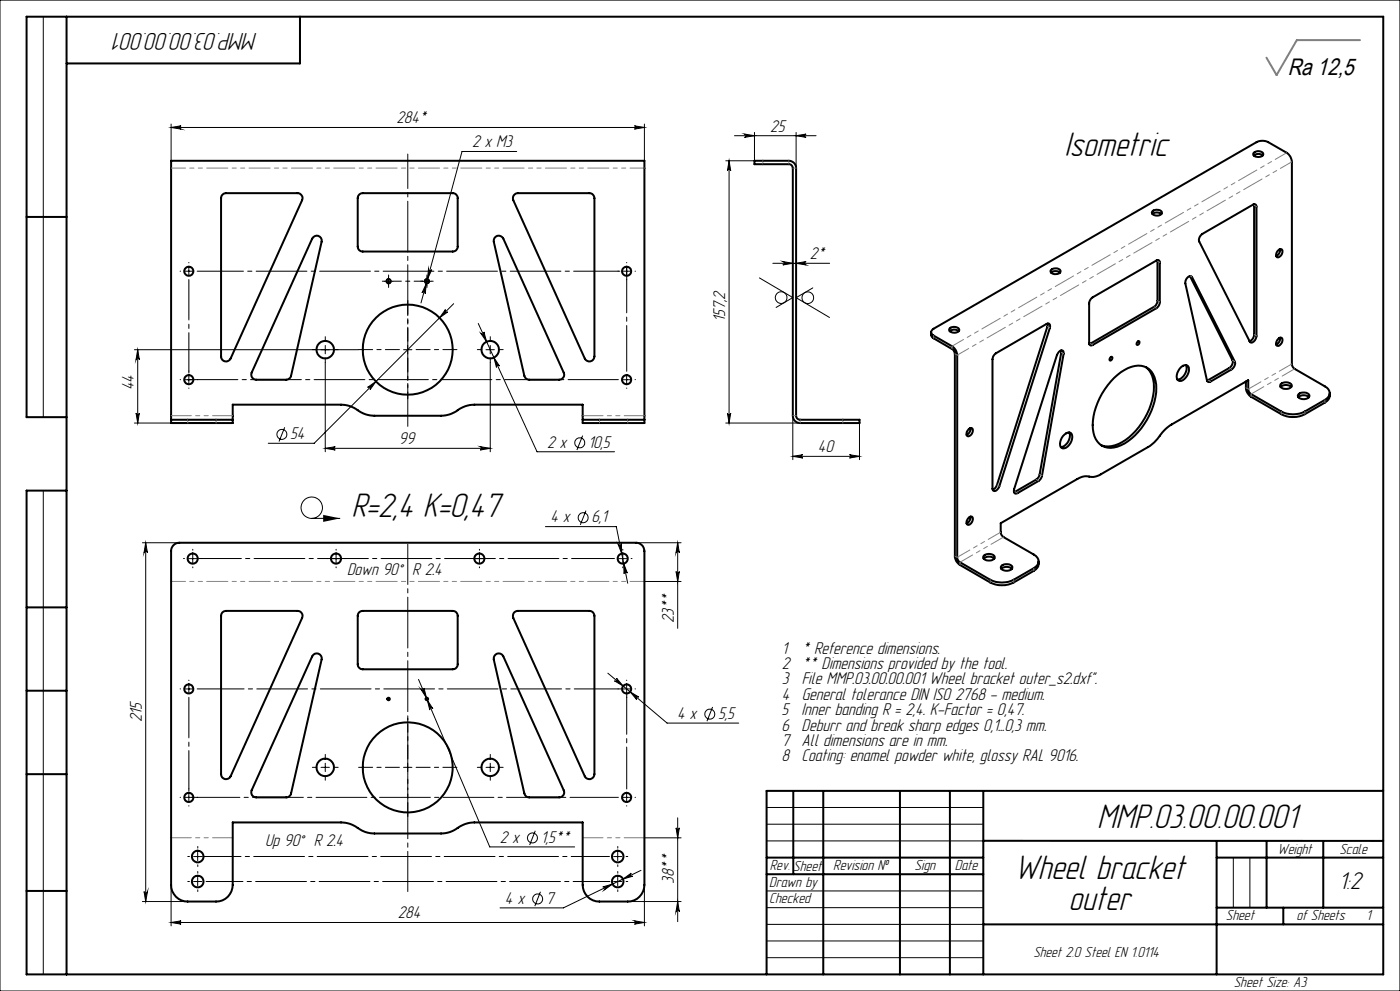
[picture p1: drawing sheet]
<svg xmlns="http://www.w3.org/2000/svg" width="420mm" height="297mm" viewBox="0 0 420 297" stroke-linecap="round" stroke-linejoin="round" font-family="sans-serif">
<g fill="none" stroke="#000" stroke-width=".3">
<path d="M0 0h420v297h-420zM13 5v120M51.3 37.2v11M51.3 38.2h142M51.3 38.2l3-.5a.49 .49 0 0 0-.5 .5 .49 .49 0 0 0 .5 .5zM190.3 37.7l3 .5-3 .5a.49 .49 0 0 0 .5-.5 .49 .49 0 0 0-.5-.5zM193.3 37.2v11M226.3 39.7v8.5h-8.6M238.8 39.7v10.7M155 45.4h-16.4l-10.7 39.6M218.7 48.2l.5 3a.49 .49 0 0 0-.5-.5 .49 .49 0 0 0-.5 .5zM218.7 48.2v78.6"/>
<path d="M220.3 40.7h24.5M223.3 40.2l3 .5-3 .5a.49 .49 0 0 0 .5-.5 .49 .49 0 0 0-.5-.5zM238.8 40.7l3-.5a.49 .49 0 0 0-.4 .5 .49 .49 0 0 0 .4 .5zM231.8 78.9h17.1M234.8 78.4l3 .5-3 .5a.51 .51 0 0 0 .5-.5 .51 .51 0 0 0-.5-.5zM238.8 78.9l3-.5a.51 .51 0 0 0-.4 .5 .51 .51 0 0 0 .4 .5zM55.4 81.3h2.5M56.7 80v2.5M115.3 84.3h2.5M115.9 84.5a.75 .75 0 0 1 .6-1 .75 .75 0 0 1 .8 .9 .75 .75 0 0 1-.9 .6M116.6 83v2.5M126.8 84.3h2.5"/>
<path d="M127.4 84.5a.75 .75 0 0 1 .6-1 .75 .75 0 0 1 .8 .9 .75 .75 0 0 1-.9 .6M127.9 85l-.3 3a.5 .5 0 0 0-.4-.5 .5 .5 0 0 0-.6 .3zM127.9 85l-1.6 5.8M128.1 83v2.5M128.6 80.5a.52 .52 0 0 0 .3 .6 .52 .52 0 0 0 .6-.3l-1.2 2.8zM133.6 92.8a.5 .5 0 0 0 0 .7 .5 .5 0 0 0 .7 0l-2.4 1.7zM136.1 91l-41.8 41.9h-13.8M143.5 96.9l17.6 38.5h23.3M144.3 99.9a.51 .51 0 0 0 .6 .2 .51 .51 0 0 0 .3-.6l.8 2.9zM186.7 81.3h2.5M188 80v2.5M227.8 83.3l10 5.9-5 2.9"/>
<path d="M243.8 86.3l-5 2.9 10 5.9M40.3 104.8h67.3M41.3 104.8v22M41.3 104.8l.5 3a.49 .49 0 0 0-.5-.5 .49 .49 0 0 0-.5 .5zM55.4 113.8h2.5M56.7 112.5v2.5M97.6 108.7v26.7M97.6 103.5v2.5M110.3 116.1l2.5-1.8-1.8 2.5a.51 .51 0 0 0 0-.7 .51 .51 0 0 0-.7 0zM121.1 104.8h2.5M122.3 103.5v2.5M145.8 104.8h2.5"/>
<path d="M147.1 103.5v2.5M147.1 108.7v26.7M148.2 107.2l1.7 2.5a.5 .5 0 0 0-.7-.2 .5 .5 0 0 0-.3 .6zM186.7 113.8h2.5M188 112.5v2.5M40.3 126.8h24.5M40.8 123.8a.49 .49 0 0 0 .5 .4 .49 .49 0 0 0 .5-.4l-.5 3zM85.4 128.1l-1.7 4.2M97.6 134.4l3-.5a.49 .49 0 0 0-.5 .5 .49 .49 0 0 0 .5 .5zM97.6 134.4h49.5M144.1 133.9l3 .5-3 .5a.49 .49 0 0 0 .4-.5 .49 .49 0 0 0-.4-.5zM174.8 130.6l-1.7 4.3"/>
<path d="M217.7 126.8h22.3M218.2 123.8a.49 .49 0 0 0 .5 .4 .49 .49 0 0 0 .5-.4l-.5 3zM237.8 124.6v13.2M237.8 136.8h20M237.8 136.8l3-.5a.49 .49 0 0 0-.4 .5 .49 .49 0 0 0 .4 .5zM254.8 136.3l3 .5-3 .5a.49 .49 0 0 0 .5-.5 .49 .49 0 0 0-.5-.5zM257.8 126.8v11M13 147v145M93.5 155.4h8.6M163.6 157.8h21.3l3.4 17M175.8 153l-1.7 4.3M42.7 162.7h11.1"/>
<path d="M43.7 162.7l.5 3a.51 .51 0 0 0-.5-.5 .51 .51 0 0 0-.5 .5zM43.7 162.7v107.5M56.6 167.4h2.5M57.8 166.2v2.5M99.6 167.4h2.5M100.8 166.2v2.5M142.6 167.4h2.5M143.8 166.2v2.5M185.4 163.1a.51 .51 0 0 0 .6 .3 .51 .51 0 0 0 .4-.5l.1 3zM185.6 167.4h2.5M186.8 166.2v2.5M187.1 168.9l1.1 2.9a.5 .5 0 0 0-.6-.4 .5 .5 0 0 0-.4 .5z"/>
<path d="M190.8 162.7h13.5M193.3 174.3h11M202.8 171.3a.49 .49 0 0 0 .5 .4 .49 .49 0 0 0 .5-.4l-.5 3zM203.3 162.7l.5 3a.49 .49 0 0 0-.5-.5 .49 .49 0 0 0-.5 .5zM203.3 162.7v25.6M55.4 206.5h2.5M56.7 205.2v2.5M125.6 203.6l21.3 50.2h25.5M126.3 206.6a.5 .5 0 0 0 .6 .2 .5 .5 0 0 0 .3-.6l.7 2.9zM128.2 209.8l1.7 2.6a.5 .5 0 0 0-.7-.3 .5 .5 0 0 0-.3 .7zM182.4 201.8l17.7 14.9h21.5M185 203.3l1.9 2.3-2.6-1.6a.5 .5 0 0 0 .7 0 .5 .5 0 0 0 0-.7z"/>
<path d="M186.7 206.5h2.5M188 205.2v2.5M189.1 207.4l2.6 1.5a.5 .5 0 0 0-.7 .1 .5 .5 0 0 0 0 .7zM213.8 211.9l-1.7 4.2M55.4 239h2.5M56.7 237.7v2.5M96.3 230h2.5M97.6 228.7v2.5M121.1 230h2.5M122.3 228.7v2.5M145.8 230h2.5M147.1 228.7v2.5"/>
<path d="M186.7 239h2.5M188 237.7v2.5M58.1 256.7h2.5M59.3 255.4v2.5M160.6 249l-1.7 4.3M184.1 256.7h2.4M185.3 255.4v2.5M193.3 251.1h11M202.8 248.1a.49 .49 0 0 0 .5 .5 .49 .49 0 0 0 .5-.5l-.5 3zM203.3 245.1v31.1M230 247h65M230 242h65"/>
<path d="M230 252h65M370 257v15M375 257v15M42.7 270.2h13.6M43.2 267.2a.51 .51 0 0 0 .5 .5 .51 .51 0 0 0 .5-.5l-.5 3zM51.3 265.2v12.3M51.3 276.5h142M51.3 276.5l3-.5a.49 .49 0 0 0-.5 .5 .49 .49 0 0 0 .5 .5zM58.1 264.2h2.5M59.3 263v2.5M162.1 267.3l-1.7 4.3M180.8 265.8l2.9-.8-2.4 1.7a.51 .51 0 0 0 .2-.6 .51 .51 0 0 0-.7-.3z"/>
<path d="M184.1 264.2h2.4M185.3 263v2.5M186.9 263.5l2.5-1.8a.51 .51 0 0 0-.3 .6 .51 .51 0 0 0 .7 .3zM188.3 270.2h16M190.3 276l3 .5-3 .5a.49 .49 0 0 0 .5-.5 .49 .49 0 0 0-.5-.5zM192.3 260.8l-23.3 11.3h-19M193.3 265.2v12.3M203.3 270.2l.5 3a.49 .49 0 0 0-.5-.5 .49 .49 0 0 0-.5 .5zM230 277h65M230 267h65M230 272h65M230 287h65"/>
<path d="M230 282h65"/>
<circle cx="234.3" cy="89.2" r="1.75"/>
<circle cx="242.3" cy="89.2" r="1.75"/>
<circle cx="84.6" cy="130.2" r="1.5"/>
<circle cx="173.9" cy="132.7" r="1.51"/>
<circle cx="93.5" cy="152.2" r="3.2"/>
<circle cx="175" cy="155.1" r="1.51"/>
<circle cx="212.9" cy="214" r="1.51"/>
<circle cx="159.7" cy="251.1" r="1.49"/>
<circle cx="161.3" cy="269.4" r="1.51"/>
</g>
<g fill="#000">
<path d="M96.9 154.3l5.2 1.1-5.2 1z"/>
<path d="M127.9 85l-1.3 2.8a.5 .5 0 0 1 .6-.3 .5 .5 0 0 1 .4 .5zM128.6 80.5l-.3 3.1 1.2-2.8a.52 .52 0 0 1-.6 .3 .52 .52 0 0 1-.3-.6zM51.3 38.2l3-.5a.49 .49 0 0 0-.5 .5 .49 .49 0 0 0 .5 .5zM190.3 37.7l3 .5-3 .5a.49 .49 0 0 0 .5-.5 .49 .49 0 0 0-.5-.5zM144.3 99.9l1.7 2.5-.8-2.9a.51 .51 0 0 1-.3 .6 .51 .51 0 0 1-.6-.2zM148.2 107.2l.7 2.9a.5 .5 0 0 1 .3-.6 .5 .5 0 0 1 .7 .2zM97.6 134.4l3-.5a.49 .49 0 0 0-.5 .5 .49 .49 0 0 0 .5 .5zM144.1 133.9l3 .5-3 .5a.49 .49 0 0 0 .4-.5 .49 .49 0 0 0-.4-.5zM133.6 92.8l-1.7 2.4 2.4-1.7a.5 .5 0 0 1-.7 0 .5 .5 0 0 1 0-.7zM110.3 116.1a.51 .51 0 0 1 .7 0 .51 .51 0 0 1 0 .7l1.8-2.5zM223.3 40.2l3 .5-3 .5a.49 .49 0 0 0 .5-.5 .49 .49 0 0 0-.5-.5zM238.8 40.7l3-.5a.49 .49 0 0 0-.4 .5 .49 .49 0 0 0 .4 .5zM234.8 78.4l3 .5-3 .5a.51 .51 0 0 0 .5-.5 .51 .51 0 0 0-.5-.5zM238.8 78.9l3-.5a.51 .51 0 0 0-.4 .5 .51 .51 0 0 0 .4 .5zM185 203.3a.5 .5 0 0 1 0 .7 .5 .5 0 0 1-.7 0l2.6 1.6zM189.1 207.4l1.9 2.3a.5 .5 0 0 1 0-.7 .5 .5 0 0 1 .7-.1zM186.9 263.5l2.9-.9a.51 .51 0 0 1-.7-.3 .51 .51 0 0 1 .3-.6zM180.8 265.8a.51 .51 0 0 1 .7 .3 .51 .51 0 0 1-.2 .6l2.4-1.7zM187.1 168.9l.1 3a.5 .5 0 0 1 .4-.5 .5 .5 0 0 1 .6 .4zM185.4 163.1l1.1 2.8-.1-3a.51 .51 0 0 1-.4 .5 .51 .51 0 0 1-.6-.3zM126.3 206.6l1.6 2.5-.7-2.9a.5 .5 0 0 1-.3 .6 .5 .5 0 0 1-.6-.2zM128.2 209.8l.7 3a.5 .5 0 0 1 .3-.7 .5 .5 0 0 1 .7 .3z"/>
<path d="M41.3 104.8l.5 3a.49 .49 0 0 0-.5-.5 .49 .49 0 0 0-.5 .5zM40.8 123.8a.49 .49 0 0 0 .5 .4 .49 .49 0 0 0 .5-.4l-.5 3zM218.7 48.2l.5 3a.49 .49 0 0 0-.5-.5 .49 .49 0 0 0-.5 .5zM218.2 123.8a.49 .49 0 0 0 .5 .4 .49 .49 0 0 0 .5-.4l-.5 3z"/>
<path d="M237.8 136.8l3-.5a.49 .49 0 0 0-.4 .5 .49 .49 0 0 0 .4 .5zM254.8 136.3l3 .5-3 .5a.49 .49 0 0 0 .5-.5 .49 .49 0 0 0-.5-.5z"/>
<path d="M202.8 248.1a.49 .49 0 0 0 .5 .5 .49 .49 0 0 0 .5-.5l-.5 3zM203.3 270.2l.5 3a.49 .49 0 0 0-.5-.5 .49 .49 0 0 0-.5 .5z"/>
<path d="M43.2 267.2a.51 .51 0 0 0 .5 .5 .51 .51 0 0 0 .5-.5l-.5 3zM43.7 162.7l.5 3a.51 .51 0 0 0-.5-.5 .51 .51 0 0 0-.5 .5zM202.8 171.3a.49 .49 0 0 0 .5 .4 .49 .49 0 0 0 .5-.4l-.5 3zM203.3 162.7l.5 3a.49 .49 0 0 0-.5-.5 .49 .49 0 0 0-.5 .5z"/>
<path d="M51.3 276.5l3-.5a.49 .49 0 0 0-.5 .5 .49 .49 0 0 0 .5 .5zM190.3 276l3 .5-3 .5a.49 .49 0 0 0 .5-.5 .49 .49 0 0 0-.5-.5z"/>
</g>
<g fill="none" stroke="#000" stroke-width=".3" stroke-dasharray="15.2 1.3 1.3 1.3">
<path d="M56.7 78.8v-.1M188 78.8v-.1M54.2 81.3h-.2M115.3 84.3h-.6M116.6 83v-.6M116.6 85.5v.7M126.8 84.3h-.6M128.1 83v-.6M128.1 85.5v.7M129.3 84.3h.7M185.5 81.3h-.1M188 83.8v.1"/>
<path d="M190.5 81.3h.1M54.2 113.8h-.2M56.7 111.3v-.1M56.7 116.3v.1M59.2 113.8h.1M95.1 104.8h-1.4M97.6 102.3v-1.4M97.6 107.3v1.4M100.1 104.8h1.4M144.6 104.8h-1.4M147.1 102.3v-1.4M147.1 107.3v1.4"/>
<path d="M149.6 104.8h1.4M188 116.3v.1M190.5 113.8h.1M55.3 167.4h-.2M57.8 164.9v-.3M57.8 169.9v.3M60.3 167.4h.3M98.3 167.4h-.2M100.8 164.9v-.3M100.8 169.9v.3M103.3 167.4h.3M141.3 167.4h-.2"/>
<path d="M143.8 164.9v-.3M143.8 169.9v.3M146.3 167.4h.3M186.8 164.9v-.3M186.8 169.9v.3M189.3 167.4h.3M54.2 206.5h-.2M56.7 204v-.2M185.5 206.5h-.1M188 204v-.2M188 209v.1M190.5 206.5h.1"/>
<path d="M54.2 239h-.2M56.7 236.5v-.2M59.2 239h.1M95.1 230h-1.4M97.6 227.5v-1.4M97.6 232.5v1.3M100.1 230h1.4M144.6 230h-1.4M147.1 227.5v-1.4M147.1 232.5v1.3M149.6 230h1.4M190.5 239h.1"/>
<path d="M56.7 241.5v.1M56.8 256.7h-.5M59.3 254.2v-.5M59.3 259.2v.5M61.8 256.7h.5M185.3 254.2v-.5M185.3 259.2v.5M187.8 256.7h.5M188 241.5v.1M56.8 264.2h-.5M59.3 261.7v-.5M59.3 266.7v.5"/>
<path d="M182.8 264.2h-.5M185.3 261.7v-.5M185.3 266.7v.5M187.8 264.2h.5"/>
</g>
<path d="M56.7 83.8v28M56.7 209v28.1" fill="none" stroke="#000" stroke-width=".3" stroke-dasharray="15.2 1.3 1.3 1.3" stroke-dashoffset="3.1"/>
<path d="M59.2 81.3h126.8" fill="none" stroke="#000" stroke-width=".3" stroke-dasharray="15.2 1.3 1.3 1.3" stroke-dashoffset="1.4"/>
<path d="M119.8 104.8h-12.2M122.3 102.3v-12.3M122.3 107.3v12.2M124.8 104.8h12.3M119.8 230h-12.2M122.3 227.5v-12.3M122.3 232.5v12.2M124.8 230h12.3" fill="none" stroke="#000" stroke-width=".3" stroke-dasharray="15.2 1.3 1.3 1.3" stroke-dashoffset="11"/>
<path d="M188 111.3v-31.3" fill="none" stroke="#000" stroke-width=".3" stroke-dasharray="15.2 1.3 1.3 1.3" stroke-dashoffset="1.5"/>
<path d="M185.5 113.8h-129.2" fill="none" stroke="#000" stroke-width=".3" stroke-dasharray="15.2 1.3 1.3 1.3" stroke-dashoffset=".2"/>
<path d="M117.8 84.3h9" fill="none" stroke="#000" stroke-width=".3" stroke-dasharray="15.2 1.3 1.3 1.3" stroke-dashoffset="12.7"/>
<path d="M122.3 46.2v81.6" fill="none" stroke="#000" stroke-width=".3" stroke-dasharray="15.2 1.3 1.3 1.3" stroke-dashoffset="4.9"/>
<path d="M122.3 163.1v104.1" fill="none" stroke="#000" stroke-width=".3" stroke-dasharray="15.2 1.3 1.3 1.3" stroke-dashoffset="3.2"/>
<g fill="none" stroke="#000" stroke-width=".6">
<path d="M20 5v287M90 5v14h-70M66.7 58.3l1.1-.4h21.5a1.51 1.51 0 0 1 1.3 2.1l-21.4 47.5a1.49 1.49 0 0 1-1.7 .8 1.49 1.49 0 0 1-1.2-1.5v-47.4zM107.7 58.3l1.1-.4h27a1.51 1.51 0 0 1 1.5 1.5v14.5a1.45 1.45 0 0 1-1.5 1.5h-27a1.45 1.45 0 0 1-1.5-1.5v-14.5zM154.3 58.3l1.1-.4h21.4a1.57 1.57 0 0 1 1.5 1.5v47.4a1.52 1.52 0 0 1-1.2 1.5 1.52 1.52 0 0 1-1.7-.8l-21.4-47.5v-1.1zM226.3 48.2h10.3a2.17 2.17 0 0 1 2.2 2.2v74.2a1.2 1.2 0 0 0 1.2 1.2h17.8v1h-17.8a2.17 2.17 0 0 1-2.2-2.2v-74.2a1.2 1.2 0 0 0-1.2-1.2h-10.3zM376.1 45.8a1.77 1.77 0 0 1 2.9 .5 1.77 1.77 0 0 1-3-.2zM376.1 46.6l1.2-.5 1.1 .2 .4 .3M8 65h12M94 71.1a1.48 1.48 0 0 1 1.8-.3 1.48 1.48 0 0 1 .7 1.7l-9.2 40.1a1.59 1.59 0 0 1-1.4 1.2h-9a1.51 1.51 0 0 1-1.4-2.1zM148.7 71a1.49 1.49 0 0 1 2.3 .5l18.1 40.2a1.51 1.51 0 0 1-1.4 2.1h-8.9a1.58 1.58 0 0 1-1.5-1.2l-9.2-40.1 .2-1.1zM345.7 63.4a1.82 1.82 0 0 1 2.9 .4 1.75 1.75 0 0 1-3.1-.1z"/>
<path d="M345.7 64.1l1.3-.4 1.4 .4M347.2 78v12.1a2.33 2.33 0 0 1-1 1.9l-19.4 11.1M360.5 70.3l15.4-9a.65 .65 0 0 1 .7 0 .65 .65 0 0 1 .3 .7v38.7l-.5 1.3a.93 .93 0 0 1-1.5 .4l-15.1-30v-1.2zM376.2 61.2v39.1l-.5 1.3-.8 .7M383.5 75a.73 .73 0 0 1 1.1-.1 1.69 1.69 0 0 1-1.4 2.2 1.42 1.42 0 0 1 .3-2.1zM384 74.7v.6l-.4 .9-.8 .5M279.3 99.6l.1 1 .4 .6 5.9 3.5 .8 1.3v60.6a3.2 3.2 0 0 0 1.5 2.7l9 5.3a7.8 7.8 0 0 0 7.1 0l6-3.5a2.58 2.58 0 0 0 1.5-2.9M279.8 98.8l97.1-56.2a3.9 3.9 0 0 1 3.6 0l5.5 3.2a3.5 3.5 0 0 1 1.6 2.7v60.8l.6 1.2 9.2 5.3a2.15 2.15 0 0 1 1.5 2 2.15 2.15 0 0 1-1.5 2.1l-6 3.4a7.8 7.8 0 0 1-7 0l-9.3-5.3-.6-1.2v-2.9l-23 13.3a16.4 16.4 0 0 0-4.8 4.9l-1.8 1.6-14.6 8.4a5.1 5.1 0 0 1-4.4 .6l-1.3 .2-1.4 .6-23 13.3 .1 3.1 .6 1 9.2 5.3a2.17 2.17 0 0 1 1.5 2 2.17 2.17 0 0 1-1.5 2.1l-6 3.4a7.8 7.8 0 0 1-7.1 0l-9.2-5.3-.6-1.2v-60.7a3.4 3.4 0 0 0-1.6-2.8l-5.8-3.3-.5-.8zM284.9 98.5a1.85 1.85 0 0 1 2.9 .4 1.78 1.78 0 0 1-3.1-.1zM284.9 99.3l.3-.2a2.12 2.12 0 0 1 2.4 .2M314.3 97l-.1 .9-15.1 47.4-.5 .9-.8 .6M315.3 80.9a1.76 1.76 0 0 1 2.9 .5 1.77 1.77 0 0 1-3.1-.2z"/>
<path d="M315.3 81.7l1.2-.5 1 .2 .5 .3M327.6 89.2l19.3-11.1a.64 .64 0 0 1 .7-.1 .64 .64 0 0 1 .3 .7v11.9a2.23 2.23 0 0 1-1 1.8l-19.1 11a.65 .65 0 0 1-.7 .1 .65 .65 0 0 1-.4-.7v-11.9l.2-.7zM356.3 83.1l.8-.4 .5 .3 12.9 25.4a2.14 2.14 0 0 1-1 2.3l-6.4 3.7a.65 .65 0 0 1-1-.4l-6.5-29.1a2.2 2.2 0 0 1 .7-1.8zM357 82.7l12.7 25.3a2.09 2.09 0 0 1-.9 2.3l-6.7 3.8M298.4 106.2l15.6-9.1a.79 .79 0 0 1 1 .2 .79 .79 0 0 1 0 1l-15.4 47.9a1 1 0 0 1-.7 .9 1 1 0 0 1-1.1-.3l-.1-39.1 .2-.8zM317.6 105.5a.87 .87 0 0 1 1.4-.3l.1 .8-6.5 36.8-1 1.3-6.4 3.7a.79 .79 0 0 1-1-.2 .79 .79 0 0 1 0-1l12.9-40.2zM318.3 105l-6.4 37.4-.9 1.2-6.8 3.9M333.3 107l.1-.1a.59 .59 0 0 1 .2 .8 .59 .59 0 0 1-.7 .2zM334.2 113.3a10.4 10.4 0 0 1 8.2-3.7 5.5 5.5 0 0 1 4.5 5.6 20.4 20.4 0 0 1-10.6 18.3 5.4 5.4 0 0 1-8.4-4.9 20.7 20.7 0 0 1 6.3-15.3zM341.2 102.4l.4-.2a.6 .6 0 0 1 .1 .8 .6 .6 0 0 1-.7 .3zM343.7 110a7.6 7.6 0 0 1 2.4 7.3 21 21 0 0 1-10.5 15.8 6.4 6.4 0 0 1-5.3 .3M354.4 110a1.32 1.32 0 0 1 1.7-.5 1.32 1.32 0 0 1 .6 1.8l-.9 1.8a1.62 1.62 0 0 1-2.6 .7 3.4 3.4 0 0 1 1.2-3.8z"/>
<path d="M355.8 109.4a3.4 3.4 0 0 1-2.6 4.4M373.8 114.3v1.9a3.5 3.5 0 0 0 1.5 2.7l9.1 5.2a7.8 7.8 0 0 0 7 0l6-3.4a2.65 2.65 0 0 0 1.5-2.9M383.5 101.6a.73 .73 0 0 1 1.1-.2 1.69 1.69 0 0 1-1.4 2.2 1.42 1.42 0 0 1 .3-2zM384 101.2l-.2 1.1-1 1M384.2 116a2.4 2.4 0 0 1 3.2 0M384.2 115.1a2.32 2.32 0 0 1 3.3 .3 1.97 1.97 0 0 1-3.3 .6zM389.5 119.1a2.35 2.35 0 0 1 3.2 0M389.5 118.2a2.31 2.31 0 0 1 3.3 .3 1.51 1.51 0 0 1-2 1.1 1.04 1.04 0 0 1-1.1-.3 1.04 1.04 0 0 1-.2-1.1zM20 125h-12v-120h407v287h-407v-145h12M51.3 125.8h18.5M51.3 125.8v1h18.5v-1M51.3 125.8v-77.6h142v77.6"/>
<path d="M69.8 125.8v-4.5h32.5a10 10 0 0 1 6.1 2.3l1.9 .8 2 .2h20a10.3 10.3 0 0 0 6.2-2.4l1.8-.7 2-.2h32.5v4.5M174.8 125.8h18.5M174.8 125.8v1h18.5v-1M290.6 128.7a.73 .73 0 0 1 1.1-.2 1.69 1.69 0 0 1-1.4 2.2 1.37 1.37 0 0 1 .3-2zM291.1 128.3l-.2 1.1-.9 .9M318.9 130.7a1.64 1.64 0 0 1 2.6-.7 3.4 3.4 0 0 1-2.6 4.4 1.67 1.67 0 0 1-.7-2.5zM320.7 129.6a3.4 3.4 0 0 1-2.5 4.4M290.6 155.2a.73 .73 0 0 1 1.1-.2 1.69 1.69 0 0 1-1.4 2.3 1.37 1.37 0 0 1 .3-2.1zM291.1 154.8l-.2 1.1-.9 1M52 163.4l.8-.6 1-.1h137a2.53 2.53 0 0 1 2.5 2.5v100a5 5 0 0 1-5 5h-8.5a5 5 0 0 1-5-5v-18.7h-32.5a10.3 10.3 0 0 0-6.1 2.3l-1.9 .8-2 .2h-20a10 10 0 0 1-6.1-2.4l-1.9-.7-2-.2h-32.5v18.7a4.9 4.9 0 0 1-5 5h-8.5a4.9 4.9 0 0 1-5-5v-100l.2-1zM295.1 167.4a2.39 2.39 0 0 1 3.2 0M295.1 166.5a2.27 2.27 0 0 1 3.3 .4 1.92 1.92 0 0 1-3.3 .6l-.1-.3z"/>
<path d="M300.4 170.5a2.52 2.52 0 0 1 3.2 0M300.4 169.6a2.31 2.31 0 0 1 3.3 .3 1.46 1.46 0 0 1-2 1.2 1.34 1.34 0 0 1-1.5-1.2zM8 182h12M66.7 183.5l1.1-.4h21.5a1.49 1.49 0 0 1 1.3 2.1l-21.4 47.5a1.49 1.49 0 0 1-1.7 .8 1.49 1.49 0 0 1-1.2-1.5v-47.4zM94 196.2a1.5 1.5 0 0 1 1.8-.2 1.5 1.5 0 0 1 .7 1.7l-9.2 40.1a1.48 1.48 0 0 1-1.4 1.2h-9a1.49 1.49 0 0 1-1.4-2.1zM107.7 183.5l1.1-.4h27a1.45 1.45 0 0 1 1.5 1.5v14.5a1.51 1.51 0 0 1-1.5 1.5h-27a1.51 1.51 0 0 1-1.5-1.5v-14.5zM148.7 196.2a1.49 1.49 0 0 1 2.3 .5l18.1 40.2a1.49 1.49 0 0 1-1.4 2.1h-8.9a1.48 1.48 0 0 1-1.5-1.2l-9.2-40.1 .2-1.1zM154.3 183.5l1.1-.4h21.4a1.51 1.51 0 0 1 1.5 1.5v47.4a1.52 1.52 0 0 1-1.2 1.5 1.52 1.52 0 0 1-1.7-.8l-21.4-47.5v-1.1zM8 207h12M8 232h12M238 237v25M247 237v55"/>
<path d="M270 237v55M285 237v55M295 237v55M415 237h-185v55M230 257h65M295 252h120M365 252v40M365 257h50M380 252v20M397 252v20M8 267h12M230 262h65"/>
<path d="M295 277h120M365 272h50M385 272v5"/>
<circle cx="56.6" cy="81.3" r="1.36"/>
<circle cx="116.6" cy="84.3" r=".62"/>
<circle cx="128.1" cy="84.3" r=".62"/>
<circle cx="188" cy="81.3" r="1.37"/>
<circle cx="56.6" cy="113.8" r="1.36"/>
<circle cx="97.6" cy="104.8" r="2.63"/>
<circle cx="122.3" cy="104.8" r="13.5"/>
<circle cx="147.1" cy="104.8" r="2.63"/>
<circle cx="188" cy="113.8" r="1.37"/>
<circle cx="57.8" cy="167.4" r="1.53"/>
<circle cx="100.8" cy="167.4" r="1.53"/>
<circle cx="143.8" cy="167.4" r="1.53"/>
<circle cx="186.8" cy="167.4" r="1.53"/>
<circle cx="56.6" cy="206.5" r="1.38"/>
<circle cx="116.6" cy="209.5" r=".38"/>
<circle cx="128.1" cy="209.5" r=".38"/>
<circle cx="188" cy="206.5" r="1.38"/>
<circle cx="56.6" cy="239" r="1.38"/>
<circle cx="97.6" cy="230" r="2.62"/>
<circle cx="122.3" cy="230" r="13.5"/>
<circle cx="147.1" cy="230" r="2.62"/>
<circle cx="188" cy="239" r="1.38"/>
<circle cx="59.3" cy="256.7" r="1.75"/>
<circle cx="185.3" cy="256.7" r="1.75"/>
<circle cx="59.3" cy="264.2" r="1.75"/>
<circle cx="185.3" cy="264.2" r="1.75"/>
</g>
<path d="M383 22.5h.1" fill="none" stroke="#808080" stroke-width=".3" stroke-dasharray="15.2 1.3 1.3 1.3"/>
<path d="M51.3 124.6h18.5M174.8 124.6h18.5M69.8 251.1h-18.5M193.3 251.1h-18.5" fill="none" stroke="#808080" stroke-width=".3" stroke-dasharray="6.3 1.3 1.3 1.3 1.3 1.3" stroke-dashoffset=".3"/>
<path d="M51.3 50.4h142M374.5 116.6l13.1-7.5M375.3 118.1l13.1-7.6M51.3 174.3h142M287.2 167l13-7.5M288 168.5l13.1-7.6" fill="none" stroke="#808080" stroke-width=".3" stroke-dasharray="6.3 1.3 1.3 1.3 1.3 1.3" stroke-dashoffset="2"/>
<path d="M408 12h-19l-6 10.5-3.1-5.2" fill="none" stroke="#808080" stroke-width=".6"/>
<path d="M184.3 167.4h-124.8" fill="none" stroke="#000" stroke-width=".3" stroke-dasharray="15.2 1.3 1.3 1.3" stroke-dashoffset="2.4"/>
<path d="M188 236.5v-29" fill="none" stroke="#000" stroke-width=".3" stroke-dasharray="15.2 1.3 1.3 1.3" stroke-dashoffset="2.7"/>
<path d="M185.5 239h-128" fill="none" stroke="#000" stroke-width=".3" stroke-dasharray="15.2 1.3 1.3 1.3" stroke-dashoffset=".7"/>
<path d="M182.8 256.7h-122" fill="none" stroke="#000" stroke-width=".3" stroke-dasharray="15.2 1.3 1.3 1.3" stroke-dashoffset="3.8"/>
<path d="M61.8 264.2h121.2" fill="none" stroke="#000" stroke-width=".3" stroke-dasharray="15.2 1.3 1.3 1.3" stroke-dashoffset="4.2"/>
<path d="M59.2 206.5h127.2" fill="none" stroke="#000" stroke-width=".3" stroke-dasharray="15.2 1.3 1.3 1.3" stroke-dashoffset="1.2"/>
<g fill="none" stroke="#808080" stroke-width=".3" stroke-dasharray="6.3 1.3 1.3 1.3 1.3 1.3">
<path d="M228.9 48.2v1M236.7 49.2v-1M237.9 50.4h1M348 78.7l-.7-.4M377 61.9l-.7-.4M315 98.2l-.7-.4M346.9 92.4l-.7-.4M348 90.5l-.7-.4M357.6 83l-.5-.3M280.1 100.6v.8M285.6 104.6v-.9M286.5 106l.7 .4"/>
<path d="M319.1 106l-.7-.4M327.8 103.4l-.7-.4M363.2 114.3l-.8-.4M369.5 110.7l-.7-.4M370.5 108.4l-.7-.4M373.8 116.2l.7 .4M375.3 118.1v.8M377 100.7l-.7-.4M56.3 125.8v1M64.8 126.8v-1M179.8 125.8v1M188.3 126.8v-1"/>
<path d="M237.9 124.6h1M240.1 125.8v1M252.9 126.8v-1M384.4 124.1v-.8M391.5 123.3v.8M397.5 120.7v-.9M299.8 145.7l-.7-.4M305.2 147.8l-.7-.4M311.6 144.1l-.7-.4M312.6 142.6l-.7-.4M286.5 166.6l.7 .4M288 168.5v.8"/>
<path d="M297.1 174.5v-.8M304.1 173.7v.8M310.1 171.1v-.8"/>
</g>
<path d="M386 45.8l-100.4 57.9M287.2 106.4l100.4-57.9" fill="none" stroke="#808080" stroke-width=".3" stroke-dasharray="6.3 1.3 1.3 1.3 1.3 1.3" stroke-dashoffset="2.4"/>
<g font-size="10.6">
<text x="329.2" y="248.1">MMP.03.00.00.001</text>
<text x="304.3" y="263.4">Wheel bracket</text>
<text x="320.5" y="272.6">outer</text>
</g>
<g font-size="10.5">
<text x="319.4" y="46.8">Isometric</text>
<text x="105.4" y="155">R=2,4 K=0,47</text>
</g>
<g font-size="7.6">
<text x="77.3" y="9.9" transform="rotate(-180 77.3 9.9)">MMP.03.00.00.001</text>
<text x="401.7" y="266.4">1:2</text>
</g>
<text font-size="7.1" x="386.3" y="22.4">Ra 12,5</text>
<g font-size="5.3">
<text x="119" y="36.9">284*</text>
<text x="231.1" y="39.4">25</text>
<text x="141.6" y="44.2">2 x M3</text>
<text x="242.9" y="77.7">2*</text>
<text x="217.5" y="96.4" transform="rotate(-90 217.5 96.4)">157,2</text>
<text x="40.1" y="117" transform="rotate(-90 40.1 117)">44</text>
<text x="87.1" y="131.6">54</text>
<text x="119.7" y="133.1">99</text>
<text x="164.1" y="134.1">2 x</text>
<text x="176.4" y="134.1">10,5</text>
<text x="245.4" y="135.5">40</text>
<text x="165.1" y="156.6">4 x</text>
<text x="177.4" y="156.6">6,1</text>
<text x="104.2" y="172.3">Down 90° R 2.4</text>
<text x="202.1" y="186.8" transform="rotate(-90 202.1 186.8)">23**</text>
<text x="234.5" y="195.9">1</text>
<text x="240.5" y="195.9">* Reference dimensions.</text>
<text x="234.5" y="200.5">2</text>
<text x="240.5" y="200.5">** Dimensions provided by the tool.</text>
<text x="234.5" y="209.7">4</text>
<text x="234.5" y="205.1">3</text>
<text x="240.5" y="209.7">General tolerance DIN ISO 2768 - medium.</text>
<text x="240.5" y="205.1">File MMP.03.00.00.001 Wheel bracket outer_s2.dxf&quot;.</text>
<text x="203.1" y="215.4">4 x</text>
<text x="215.4" y="215.4">5,5</text>
<text x="234.5" y="214.3">5</text>
<text x="240.5" y="214.3">Inner banding R = 2,4. K-Factor = 0,47.</text>
<text x="42.5" y="216.4" transform="rotate(-90 42.5 216.4)">215</text>
<text x="234.5" y="218.9">6</text>
<text x="240.5" y="218.9">Deburr and break sharp edges 0,1...0,3 mm.</text>
<text x="234.5" y="223.6">7</text>
<text x="240.5" y="223.6">All dimensions are in mm.</text>
<text x="234.5" y="228.2">8</text>
<text x="240.5" y="228.2">Coating: enamel powder white, glossy RAL 9016.</text>
<text x="79.5" y="253.6">Up 90° R 2.4</text>
<text x="149.9" y="252.6">2 x</text>
<text x="162.2" y="252.6">1,5**</text>
<text x="202.1" y="264.9" transform="rotate(-90 202.1 264.9)">38**</text>
<text x="119.3" y="275.2">284</text>
<text x="151.5" y="270.8">4 x</text>
<text x="163.8" y="270.8">7</text>
</g>
<g font-size="4.5">
<text x="383.3" y="255.9">Weight</text>
<text x="401.8" y="255.8">Scale</text>
<text x="231" y="260.9">Rev.</text>
<text x="238" y="260.9">Sheet</text>
<text x="250" y="260.8">Revision №</text>
<text x="274.4" y="260.8">Sign</text>
<text x="286.4" y="260.8">Date</text>
<text x="230.8" y="265.8">Drawn by</text>
<text x="230.8" y="270.8">Checked</text>
<text x="367.8" y="275.7">Sheet</text>
<text x="389" y="275.8">of Sheets</text>
<text x="409.9" y="275.8">1</text>
<text x="310" y="286.7">Sheet 2.0 Steel EN 1.0114</text>
<text x="370.1" y="295.7">Sheet Size: А3</text>
</g>
</svg>
